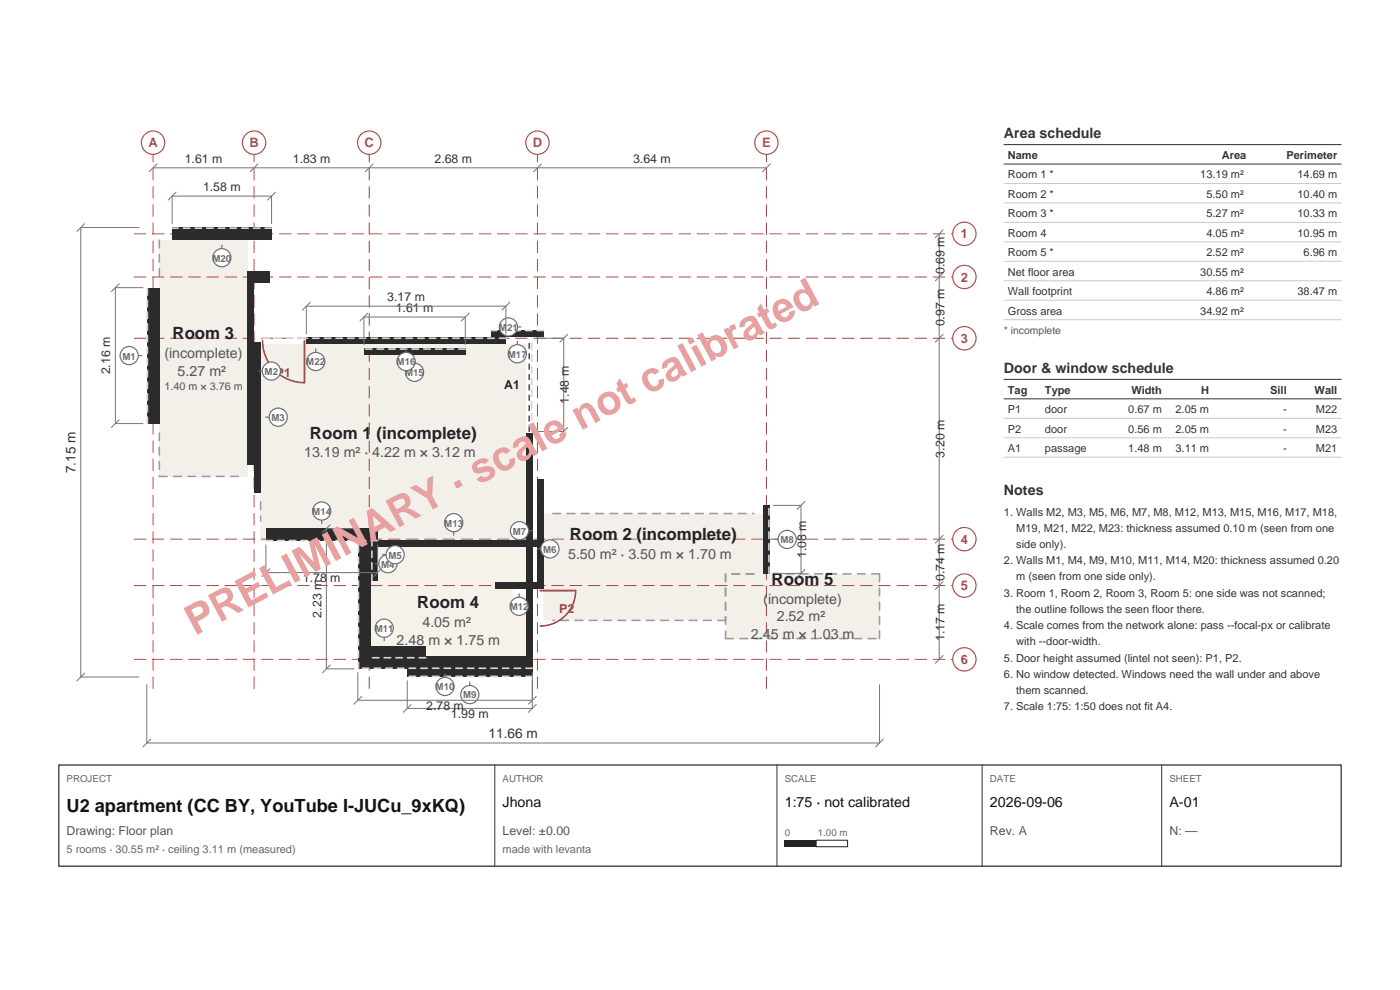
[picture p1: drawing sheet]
<svg xmlns="http://www.w3.org/2000/svg" width="297mm" height="210mm" viewBox="0 0 297 210" stroke-linecap="round" stroke-linejoin="round" font-family="sans-serif">
<g fill="#f3f0ea">
<path d="M55.3 72.9h56.3v41.7h-56.3z"/>
<path d="M115.3 108.9h46.6v12.8h-8v9.9h-38.6z"/>
<path d="M33.8 50.9h18.7v50.2h-18.7z"/>
</g>
<path d="M78.6 115.9h.2v7.3h1.3v-7.3h31.5v7.6h-6.6v1.4h6.6v.1h-2.8v1.3h2.8v12.9h-21.3v-2.2h-11.7z" fill="#f6f2ea"/>
<path d="M153.9 121.7h32.7v13.8h-32.7z" fill="#f3f0ea"/>
<path d="M33.8 50.9v8.1M33.8 91.8v9.3M33.8 101.1h18.2M55.3 106.5v4M117.3 108.9h42.6M153.9 121.7v9.9M153.9 131.6h-36.6M153.9 135.5h32.7M153.9 121.7v13.8M159.9 121.7h-6M186.6 135.5v-13.8M186.6 121.7h-21.3" fill="none" stroke="#9a9a9a" stroke-width=".33" stroke-dasharray="1.7 1.4"/>
<path d="M32.5 31.9v114.4" fill="none" stroke="#b04a4a" stroke-width=".21" stroke-dasharray="2.5 1.4"/>
<circle cx="32.5" cy="30.3" r="2.48" fill="#fff" stroke="#b04a4a" stroke-width=".25"/>
<path d="M53.9 31.9v114.4" fill="none" stroke="#b04a4a" stroke-width=".21" stroke-dasharray="2.5 1.4"/>
<circle cx="53.9" cy="30.3" r="2.48" fill="#fff" stroke="#b04a4a" stroke-width=".25"/>
<path d="M78.3 31.9v114.4" fill="none" stroke="#b04a4a" stroke-width=".21" stroke-dasharray="2.5 1.4"/>
<circle cx="78.3" cy="30.3" r="2.48" fill="#fff" stroke="#b04a4a" stroke-width=".25"/>
<path d="M114 31.9v114.4" fill="none" stroke="#b04a4a" stroke-width=".21" stroke-dasharray="2.5 1.4"/>
<circle cx="114" cy="30.3" r="2.48" fill="#fff" stroke="#b04a4a" stroke-width=".25"/>
<path d="M162.6 31.9v114.4" fill="none" stroke="#b04a4a" stroke-width=".21" stroke-dasharray="2.5 1.4"/>
<circle cx="162.6" cy="30.3" r="2.48" fill="#fff" stroke="#b04a4a" stroke-width=".25"/>
<path d="M28.5 49.6h174.5" fill="none" stroke="#b04a4a" stroke-width=".21" stroke-dasharray="2.5 1.4"/>
<circle cx="204.6" cy="49.6" r="2.48" fill="#fff" stroke="#b04a4a" stroke-width=".25"/>
<path d="M28.5 58.8h174.5" fill="none" stroke="#b04a4a" stroke-width=".21" stroke-dasharray="2.5 1.4"/>
<circle cx="204.6" cy="58.8" r="2.48" fill="#fff" stroke="#b04a4a" stroke-width=".25"/>
<path d="M28.5 71.8h174.5" fill="none" stroke="#b04a4a" stroke-width=".21" stroke-dasharray="2.5 1.4"/>
<circle cx="204.6" cy="71.8" r="2.48" fill="#fff" stroke="#b04a4a" stroke-width=".25"/>
<path d="M28.5 114.4h174.5" fill="none" stroke="#b04a4a" stroke-width=".21" stroke-dasharray="2.5 1.4"/>
<circle cx="204.6" cy="114.4" r="2.48" fill="#fff" stroke="#b04a4a" stroke-width=".25"/>
<path d="M28.5 124.2h174.5" fill="none" stroke="#b04a4a" stroke-width=".21" stroke-dasharray="2.5 1.4"/>
<circle cx="204.6" cy="124.2" r="2.48" fill="#fff" stroke="#b04a4a" stroke-width=".25"/>
<path d="M28.5 139.9h174.5" fill="none" stroke="#b04a4a" stroke-width=".21" stroke-dasharray="2.5 1.4"/>
<circle cx="204.6" cy="139.9" r="2.48" fill="#fff" stroke="#b04a4a" stroke-width=".25"/>
<g fill="#2b2b2b">
<path d="M31.1 61h2.7v28.8h-2.7z"/>
<path d="M52.5 58.8h1.3v39.8h-1.3z"/>
<path d="M54 72.5h1.3v32h-1.3z"/>
<path d="M75.9 112.1h2.7v29.8h-2.7z"/>
<path d="M78.8 112.1h1.3v11.1h-1.3z"/>
<path d="M111.6 91.9h1.3v49h-1.3z"/>
<path d="M113.9 101.6h1.4v21.9h-1.4z"/>
<path d="M161.9 107.2h1.4v14.4h-1.4z"/>
<path d="M86.4 140.9h26.5v2.7h-26.5z"/>
<path d="M75.9 139.2h37v2.7h-37z"/>
<path d="M78.6 137h11.7v2.7h-11.7z"/>
<path d="M105 123.5h10.3v1.4h-10.3z"/>
<path d="M78.6 114.6h35.3v1.3h-35.3z"/>
<path d="M56.4 112.1h23.7v2.7h-23.7z"/>
<path d="M77.2 73.9h21.5v1.3h-21.5z"/>
<path d="M65 71.6h42.3v1.3h-42.3z"/>
<path d="M104.2 70h11.1v1.3h-11.1z"/>
<path d="M52.5 58.7h4.7v1.3h-4.7z"/>
<path d="M52.5 57.5h4.7v1.3h-4.7z"/>
<path d="M36.5 48.3h21.1v2.6h-21.1z"/>
</g>
<g fill="none" stroke="#d9d4cb" stroke-width=".36" stroke-dasharray="1.4 1.1">
<path d="M57.6 48.4h-21.1M64.6 71.7h-8.9M98.7 74h-21.5M107.3 71.7h-42.3M115.3 70.1h-11.1M31.3 89.8v-28.8M112.8 91.5v-19.8M80.1 114.7h-23.7M78.9 123.2v-11.1M90.3 139.5h-11.7M163.1 121.6v-14.4M76 141.9v-29.8"/>
<path d="M112.9 143.5h-26.5M112.9 141.7h-37"/>
</g>
<path d="M112.3 91.5v-19.8" fill="none" stroke="#2b2b2b" stroke-width=".28" stroke-dasharray="1.1 1.1"/>
<path d="M64.6 72.3v8.9M114.6 125.3h7.5" fill="none" stroke="#8a5a2b" stroke-width=".38"/>
<path d="M55.7 72.3a8.9 8.9 0 0 0 8.9 8.9M122.1 125.3a7.5 7.5 0 0 1-7.5 7.5" fill="none" stroke="#8a5a2b" stroke-width=".33"/>
<path d="M28.6 75.4h1.5" fill="none" stroke="#6b6b6f" stroke-width=".25"/>
<circle cx="27.4" cy="75.4" r="1.93" fill="#fff" stroke="#6b6b6f" stroke-width=".25"/>
<path d="M54.9 78.7h1.5" fill="none" stroke="#6b6b6f" stroke-width=".25"/>
<circle cx="57.6" cy="78.7" r="1.93" fill="#fff" stroke="#6b6b6f" stroke-width=".25"/>
<path d="M56.4 88.5h1.4" fill="none" stroke="#6b6b6f" stroke-width=".25"/>
<circle cx="59" cy="88.5" r="1.93" fill="#fff" stroke="#6b6b6f" stroke-width=".25"/>
<path d="M79.6 119.6h1.5" fill="none" stroke="#6b6b6f" stroke-width=".25"/>
<circle cx="82.3" cy="119.6" r="1.93" fill="#fff" stroke="#6b6b6f" stroke-width=".25"/>
<path d="M81.2 117.7h1.4" fill="none" stroke="#6b6b6f" stroke-width=".25"/>
<circle cx="83.8" cy="117.7" r="1.93" fill="#fff" stroke="#6b6b6f" stroke-width=".25"/>
<path d="M114 116.4h1.5" fill="none" stroke="#6b6b6f" stroke-width=".25"/>
<circle cx="116.7" cy="116.4" r="1.93" fill="#fff" stroke="#6b6b6f" stroke-width=".25"/>
<path d="M111.4 112.6h1.5" fill="none" stroke="#6b6b6f" stroke-width=".25"/>
<circle cx="110.2" cy="112.6" r="1.93" fill="#fff" stroke="#6b6b6f" stroke-width=".25"/>
<path d="M164.3 114.4h1.5" fill="none" stroke="#6b6b6f" stroke-width=".25"/>
<circle cx="167" cy="114.4" r="1.93" fill="#fff" stroke="#6b6b6f" stroke-width=".25"/>
<path d="M99.7 144.7v1.4" fill="none" stroke="#6b6b6f" stroke-width=".25"/>
<circle cx="99.7" cy="147.3" r="1.93" fill="#fff" stroke="#6b6b6f" stroke-width=".25"/>
<path d="M94.4 142.9v1.5" fill="none" stroke="#6b6b6f" stroke-width=".25"/>
<circle cx="94.4" cy="145.6" r="1.93" fill="#fff" stroke="#6b6b6f" stroke-width=".25"/>
<path d="M81.5 134.5v1.4" fill="none" stroke="#6b6b6f" stroke-width=".25"/>
<circle cx="81.5" cy="133.3" r="1.93" fill="#fff" stroke="#6b6b6f" stroke-width=".25"/>
<path d="M110.1 125.9v1.5" fill="none" stroke="#6b6b6f" stroke-width=".25"/>
<circle cx="110.1" cy="128.6" r="1.93" fill="#fff" stroke="#6b6b6f" stroke-width=".25"/>
<path d="M96.3 112.1v1.4" fill="none" stroke="#6b6b6f" stroke-width=".25"/>
<circle cx="96.3" cy="110.9" r="1.93" fill="#fff" stroke="#6b6b6f" stroke-width=".25"/>
<path d="M68.3 109.6v1.5" fill="none" stroke="#6b6b6f" stroke-width=".25"/>
<circle cx="68.3" cy="108.4" r="1.93" fill="#fff" stroke="#6b6b6f" stroke-width=".25"/>
<path d="M88 76.3v1.5" fill="none" stroke="#6b6b6f" stroke-width=".25"/>
<circle cx="88" cy="79" r="1.93" fill="#fff" stroke="#6b6b6f" stroke-width=".25"/>
<path d="M86.2 74v1.5" fill="none" stroke="#6b6b6f" stroke-width=".25"/>
<circle cx="86.2" cy="76.7" r="1.93" fill="#fff" stroke="#6b6b6f" stroke-width=".25"/>
<path d="M109.7 72.4v1.4" fill="none" stroke="#6b6b6f" stroke-width=".25"/>
<circle cx="109.7" cy="75" r="1.93" fill="#fff" stroke="#6b6b6f" stroke-width=".25"/>
<path d="M47.1 52v1.5" fill="none" stroke="#6b6b6f" stroke-width=".25"/>
<circle cx="47.1" cy="54.7" r="1.93" fill="#fff" stroke="#6b6b6f" stroke-width=".25"/>
<path d="M109.1 69.3h1.4" fill="none" stroke="#6b6b6f" stroke-width=".25"/>
<circle cx="107.9" cy="69.3" r="1.93" fill="#fff" stroke="#6b6b6f" stroke-width=".25"/>
<path d="M67 74v1.5" fill="none" stroke="#6b6b6f" stroke-width=".25"/>
<circle cx="67" cy="76.7" r="1.93" fill="#fff" stroke="#6b6b6f" stroke-width=".25"/>
<g fill="none" stroke="#777" stroke-width=".22">
<path d="M32.5 35.6h130.1M33.3 34.8l-1.7 1.6M54.7 34.8l-1.6 1.6M79.2 34.8l-1.7 1.6M114.8 34.8l-1.6 1.6M163.4 34.8l-1.6 1.6M17.1 48.3v95.3M18 47.4l-1.7 1.7M36.5 41.6h21.1M37.3 40.8l-1.6 1.6M58.4 40.8l-1.6 1.6M199.3 49.6v90.3"/>
<path d="M200.1 57.9l-1.7 1.7M200.1 48.8l-1.7 1.6M24.5 61v28.8M25.3 60.2l-1.7 1.6M65 64.9h42.3M65.8 64.1l-1.6 1.7M77.2 67.2h21.5M78 66.4l-1.6 1.7M99.5 66.4l-1.6 1.7M108.1 64.1l-1.6 1.7M119.6 71.7v19.8M120.4 70.9l-1.6 1.7"/>
<path d="M200.1 70.9l-1.7 1.7M25.3 89l-1.7 1.7M120.4 90.7l-1.6 1.7M69.2 112.1v29.8M70.1 111.3l-1.7 1.7M169.9 107.2v14.4M170.8 106.4l-1.7 1.6M200.1 113.5l-1.7 1.7M56.4 121.5h23.7M57.2 120.6l-1.6 1.7M80.9 120.6l-1.6 1.7M170.8 120.8l-1.7 1.7"/>
<path d="M200.1 139l-1.7 1.7M200.1 123.4l-1.7 1.6M18 142.8l-1.7 1.6M31.1 157.6h155.5M32 156.8l-1.7 1.6M70.1 141.1l-1.7 1.6M75.9 148.5h37M76.7 147.7l-1.6 1.7M86.4 150.3h26.5M87.2 149.4l-1.6 1.7M113.8 149.4l-1.7 1.7M113.8 147.7l-1.7 1.7"/>
<path d="M187.4 156.8l-1.6 1.6"/>
</g>
<g fill="none" stroke="#777" stroke-width=".21">
<path d="M17.1 48.3h12.4M36.5 41.6v5.9M57.6 41.6v5.9M24.5 61h5.8M65 64.9v5.9M77.2 67.2v5.9M98.7 67.2v5.9M107.3 64.9v5.9M113.7 71.7h5.9M24.5 89.8h5.8M113.7 91.5h5.9M56.4 115.6v5.9"/>
<path d="M69.2 112.1h5.9M80.1 115.6v5.9M164.1 107.2h5.8M164.1 121.6h5.8M17.1 143.6h12.4M31.1 145.3v12.3M69.2 141.9h5.9M75.9 142.7v5.8M86.4 144.4v5.9M112.9 142.7v7.6M186.6 145.3v12.3"/>
</g>
<path d="M213 30.7h71.5M213 80.5h71.5" fill="none" stroke="#333" stroke-width=".22"/>
<path d="M213 34.8h71.5M213 84.6h71.5" fill="none" stroke="#333" stroke-width=".21"/>
<path d="M213 38.9h71.5M213 43.1h71.5M213 47.2h71.5M213 51.3h71.5M213 55.4h71.5M213 59.6h71.5M213 63.7h71.5M213 67.8h71.5M213 88.7h71.5M213 92.9h71.5M213 97h71.5" fill="none" stroke="#cfcac2" stroke-width=".21"/>
<path d="M12.5 162.3h272v21.4h-272z" fill="#fff" stroke="#333" stroke-width=".28"/>
<path d="M105 162.3v21.4M164.8 162.3v21.4M208.4 162.3v21.4M246.4 162.3v21.4" fill="none" stroke="#333" stroke-width=".21"/>
<path d="M166.5 178.2h6.6v1.4h-6.6z" fill="#222"/>
<path d="M173.1 178.2h6.7v1.4h-6.7z" fill="none" stroke="#222" stroke-width=".22"/>
<text font-size="8.8" fill="#e8a0a0" x="41.3" y="134.9" transform="rotate(-28 41.3 134.9)">PRELIMINARY · scale not calibrated</text>
<text font-size="3.9" fill="#111" x="14.1" y="172.2">U2 apartment (CC BY, YouTube I-JUCu_9xKQ)</text>
<g font-size="3.6" fill="#222">
<text x="36.6" y="72">Room 3</text>
<text x="65.8" y="93">Room 1 (incomplete)</text>
<text x="120.9" y="114.6">Room 2 (incomplete)</text>
<text x="163.7" y="124.1">Room 5</text>
<text x="88.5" y="129">Room 4</text>
</g>
<g font-size="3" fill="#333">
<text x="213" y="29.3">Area schedule</text>
<text x="213" y="79.1">Door &amp; window schedule</text>
<text x="213" y="105">Notes</text>
</g>
<g font-size="3" fill="#555">
<text x="34.9" y="75.9">(incomplete)</text>
<text x="37.7" y="79.7">5.27 m²</text>
<text x="64.5" y="97">13.19 m² · 4.22 m × 3.12 m</text>
<text x="120.5" y="118.5">5.50 m² · 3.50 m × 1.70 m</text>
<text x="161.9" y="128">(incomplete)</text>
<text x="164.8" y="131.8">2.52 m²</text>
<text x="84.1" y="136.8">2.48 m × 1.75 m</text>
<text x="89.6" y="133">4.05 m²</text>
<text x="159.3" y="135.6">2.45 m × 1.03 m</text>
</g>
<g font-size="3" fill="#111">
<text x="106.6" y="171.1">Jhona</text>
<text x="166.5" y="171.1">1:75 · not calibrated</text>
<text x="210" y="171.1">2026-09-06</text>
<text x="248.1" y="171.1">A-01</text>
</g>
<g font-size="2.9" fill="#333">
<text x="16" y="100.4" transform="rotate(-90 16 100.4)">7.15 m</text>
<text x="103.6" y="156.5">11.66 m</text>
</g>
<g font-size="2.8" fill="#b04a4a">
<text x="31.5" y="31.2">A</text>
<text x="52.9" y="31.2">B</text>
<text x="77.3" y="31.2">C</text>
<text x="113" y="31.2">D</text>
<text x="161.7" y="31.2">E</text>
<text x="203.8" y="50.6">1</text>
<text x="203.8" y="59.7">2</text>
<text x="203.8" y="72.7">3</text>
<text x="203.8" y="115.3">4</text>
<text x="203.8" y="125.2">5</text>
<text x="203.8" y="140.8">6</text>
</g>
<g font-size="2.6" fill="#333">
<text x="39.2" y="34.5">1.61 m</text>
<text x="62.1" y="34.5">1.83 m</text>
<text x="92.2" y="34.5">2.68 m</text>
<text x="134.3" y="34.5">3.64 m</text>
<text x="43.1" y="40.5">1.58 m</text>
<text x="200.4" y="58.2" transform="rotate(-90 200.4 58.2)">0.69 m</text>
<text x="82.2" y="63.9">3.17 m</text>
<text x="84" y="66.2">1.61 m</text>
<text x="200.4" y="69.3" transform="rotate(-90 200.4 69.3)">0.97 m</text>
<text x="23.4" y="79.4" transform="rotate(-90 23.4 79.4)">2.16 m</text>
<text x="120.7" y="85.6" transform="rotate(-90 120.7 85.6)">1.48 m</text>
<text x="200.4" y="97.1" transform="rotate(-90 200.4 97.1)">3.20 m</text>
<text x="171" y="118.4" transform="rotate(-90 171 118.4)">1.08 m</text>
<text x="64.3" y="123.5">1.78 m</text>
<text x="200.4" y="123.3" transform="rotate(-90 200.4 123.3)">0.74 m</text>
<text x="68.2" y="131" transform="rotate(-90 68.2 131)">2.23 m</text>
<text x="200.4" y="136" transform="rotate(-90 200.4 136)">1.17 m</text>
<text x="90.4" y="150.6">2.78 m</text>
<text x="95.7" y="152.3">1.99 m</text>
</g>
<g font-size="2.6" fill="#8a5a2b">
<text x="58.5" y="79.9">P1</text>
<text x="118.6" y="130">P2</text>
</g>
<text font-size="2.6" fill="#222" x="107" y="82.6">A1</text>
<g font-size="2.6" fill="#555">
<text x="14.1" y="177.1">Drawing: Floor plan</text>
<text x="106.6" y="177.1">Level: ±0.00</text>
<text x="210" y="177.1">Rev. A</text>
<text x="248.1" y="177.1">N: —</text>
</g>
<g font-size="2.3" fill="#333">
<text x="213.8" y="33.7">Name</text>
<text x="259.2" y="33.7">Area</text>
<text x="272.9" y="33.7">Perimeter</text>
<text x="213.8" y="37.8">Room 1 *</text>
<text x="213.8" y="42">Room 2 *</text>
<text x="254.6" y="37.8">13.19 m²</text>
<text x="255.9" y="42">5.50 m²</text>
<text x="275.3" y="37.8">14.69 m</text>
<text x="275.3" y="42">10.40 m</text>
<text x="213.8" y="46.1">Room 3 *</text>
<text x="255.9" y="46.1">5.27 m²</text>
<text x="275.3" y="46.1">10.33 m</text>
<text x="213.8" y="50.2">Room 4</text>
<text x="255.9" y="50.2">4.05 m²</text>
<text x="275.3" y="50.2">10.95 m</text>
<text x="213.8" y="54.3">Room 5 *</text>
<text x="213.8" y="58.5">Net floor area</text>
<text x="254.6" y="58.5">30.55 m²</text>
<text x="255.9" y="54.3">2.52 m²</text>
<text x="276.6" y="54.3">6.96 m</text>
<text x="213.8" y="62.6">Wall footprint</text>
<text x="255.9" y="62.6">4.86 m²</text>
<text x="275.3" y="62.6">38.47 m</text>
<text x="213.8" y="66.7">Gross area</text>
<text x="254.6" y="66.7">34.92 m²</text>
<text x="213.8" y="83.5">Tag</text>
<text x="221.7" y="83.5">Type</text>
<text x="240" y="83.5">Width</text>
<text x="254.8" y="83.5">H</text>
<text x="269.5" y="83.5">Sill</text>
<text x="278.9" y="83.5">Wall</text>
<text x="213.8" y="87.6">P1</text>
<text x="221.7" y="87.6">door</text>
<text x="239.4" y="87.6">0.67 m</text>
<text x="249.4" y="87.6">2.05 m</text>
<text x="272.2" y="87.6">-</text>
<text x="279.2" y="87.6">M22</text>
<text x="213.8" y="91.8">P2</text>
<text x="213.8" y="95.9">A1</text>
<text x="221.7" y="91.8">door</text>
<text x="221.7" y="95.9">passage</text>
<text x="239.4" y="91.8">0.56 m</text>
<text x="239.4" y="95.9">1.48 m</text>
<text x="249.4" y="91.8">2.05 m</text>
<text x="249.4" y="95.9">3.11 m</text>
<text x="272.2" y="91.8">-</text>
<text x="272.2" y="95.9">-</text>
<text x="279.2" y="91.8">M23</text>
<text x="279.2" y="95.9">M21</text>
<text x="213" y="109.4">1. Walls M2, M3, M5, M6, M7, M8, M12, M13, M15, M16, M17, M18,</text>
<text x="215.6" y="112.8">M19, M21, M22, M23: thickness assumed 0.10 m (seen from one</text>
<text x="213" y="119.7">2. Walls M1, M4, M9, M10, M11, M14, M20: thickness assumed 0.20</text>
<text x="215.6" y="116.2">side only).</text>
<text x="215.6" y="123.1">m (seen from one side only).</text>
<text x="213" y="126.6">3. Room 1, Room 2, Room 3, Room 5: one side was not scanned;</text>
<text x="215.6" y="130">the outline follows the seen floor there.</text>
<text x="213" y="133.4">4. Scale comes from the network alone: pass --focal-px or calibrate</text>
<text x="215.6" y="136.9">with --door-width.</text>
<text x="213" y="140.3">5. Door height assumed (lintel not seen): P1, P2.</text>
<text x="213" y="143.8">6. No window detected. Windows need the wall under and above</text>
<text x="215.6" y="147.2">them scanned.</text>
<text x="213" y="150.6">7. Scale 1:75: 1:50 does not fit A4.</text>
</g>
<text font-size="2.3" fill="#555" x="34.9" y="82.8">1.40 m × 3.76 m</text>
<g font-size="2.3" fill="#666">
<text x="14.1" y="181">5 rooms · 30.55 m² · ceiling 3.11 m (measured)</text>
<text x="106.6" y="181">made with levanta</text>
</g>
<text font-size="2.2" fill="#555" x="213" y="70.8">* incomplete</text>
<g font-size="2.1" fill="#6b6b6f">
<text x="45.1" y="55.5">M20</text>
<text x="105.9" y="70.2">M21</text>
<text x="26" y="76.3">M1</text>
<text x="65" y="77.5">M22</text>
<text x="84.1" y="77.5">M16</text>
<text x="107.7" y="75.9">M17</text>
<text x="56.1" y="79.5">M2</text>
<text x="85.9" y="79.8">M15</text>
<text x="57.6" y="89.3">M3</text>
<text x="66.2" y="109.2">M14</text>
<text x="94.2" y="111.7">M13</text>
<text x="108.8" y="113.4">M7</text>
<text x="82.4" y="118.5">M5</text>
<text x="115.2" y="117.3">M6</text>
<text x="165.6" y="115.2">M8</text>
<text x="80.9" y="120.4">M4</text>
<text x="108.1" y="129.4">M12</text>
<text x="79.5" y="134.1">M11</text>
<text x="92.4" y="146.4">M10</text>
<text x="98.2" y="148.2">M9</text>
</g>
<g font-size="2.1" fill="#666">
<text x="14.1" y="165.9">PROJECT</text>
<text x="106.6" y="165.9">AUTHOR</text>
<text x="166.5" y="165.9">SCALE</text>
<text x="210" y="165.9">DATE</text>
<text x="248.1" y="165.9">SHEET</text>
<text x="166.5" y="177.4">0</text>
<text x="173.5" y="177.4">1.00 m</text>
</g>
</svg>
